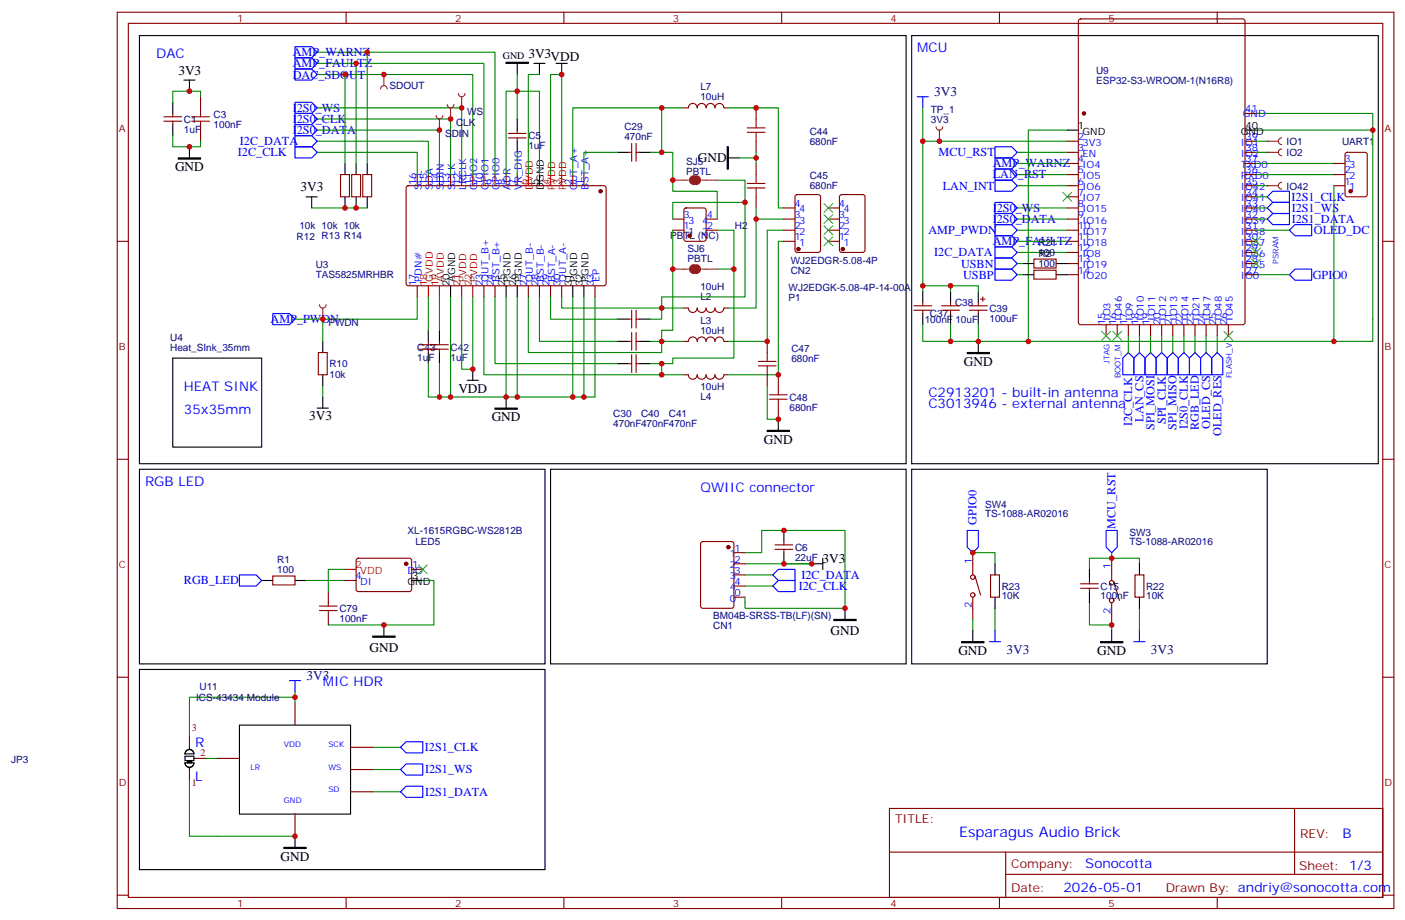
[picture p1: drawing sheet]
<svg xmlns="http://www.w3.org/2000/svg" width="446mm" height="292mm" viewBox="0 0 446 292" stroke-linecap="round" stroke-linejoin="round" font-family="sans-serif">
<g fill="none" stroke="#870000" stroke-width=".35">
<path d="M37.2 3.9h405.4v284.3h-405.4zM40.7 7.4h398.3v277.3h-398.3zM109.9 3.9v3.5M179 3.9v3.5M248.2 3.9v3.5M317.3 3.9v3.5M386.5 3.9v3.5M52 38.5h5.7M52 37h5.7M54.9 36v1M54.9 38.5v1M63.7 30.7v3.5"/>
<path d="M217.1 34.2h1.4a1.41 1.41 0 0 1 1.5-1.4 1.41 1.41 0 0 1 1.4 1.4 1.41 1.41 0 0 1 1.4-1.4 1.41 1.41 0 0 1 1.4 1.4 1.41 1.41 0 0 1 1.4-1.4 1.41 1.41 0 0 1 1.4 1.4 1.41 1.41 0 0 1 1.4-1.4 1.41 1.41 0 0 1 1.4 1.4h1.4M240.1 34.2v3.5M63.7 41.3v3.5M108.1 55.4h2.8v7h-2.8zM111.7 55.4h2.8v7h-2.8zM115.2 55.4h2.8v7h-2.8zM129.2 59.1l.4-.2 62.4 .1 .4 .6v30.6l-.7 .5-62.3-.1-.5-.6v-30.4zM132.5 55.4v3.5M136 55.4v3.5M139.5 55.4v3.5M143.1 55.4v3.5M146.6 55.4v3.5"/>
<path d="M150.1 55.4v3.5M153.6 55.4v3.5M157.2 55.4v3.5M160.7 55.4v3.5M161.4 43.7h5.6M161.4 42.3h5.6M164.2 41.3v1M164.2 43.7v1.1M164.2 55.4v3.5M181.9 55.4v3.5M185.4 55.4v3.5M199.5 48.3h1.1"/>
<path d="M200.6 45.5v5.7M202 45.5v5.7M202 48.3h1M240.1 44.8v3.5M240.1 51.9v3.5M37.2 76.6h3.5M213.6 73h3.5M213.6 69.5h3.5M217.4 66.2l.4-.2h5.7l.6 .4 .1 9.4-.5 .7-5.9 .1-.6-.5-.1-9.4zM224.2 73h3.5M224.2 69.5h3.5M240.1 62.4v3.6"/>
<path d="M439 76.6h3.6M132.5 90.7v3.5M153.6 90.7v3.5M157.2 90.7v3.5M167.7 90.7v3.5M171.3 90.7v3.5M174.8 90.7v3.5M178.3 90.7v3.5M188.9 90.7v3.5M200.6 98.4v5.7M202 98.4v5.7M217.1 97.7h1.4a1.41 1.41 0 0 0 1.5 1.4 1.41 1.41 0 0 0 1.4-1.4 1.41 1.41 0 0 0 1.4 1.4 1.41 1.41 0 0 0 1.4-1.4 1.41 1.41 0 0 0 1.4 1.4 1.41 1.41 0 0 0 1.4-1.4 1.41 1.41 0 0 0 1.4 1.4 1.41 1.41 0 0 0 1.4-1.4h1.4"/>
<path d="M290.2 98.4h5.6M290.2 97h5.6M293 96v1M293 98.4v1.1M299 98.4h5.6M299 97h5.6M301.8 96v1M301.8 98.4v1.1M307.8 98.4h5.6M307.8 97h5.6M310.6 96v1M310.6 98.4v1.1"/>
<path d="M311.3 94.9h1.4M312 94.2v1.4M101.1 111.8h2.8v7.1h-2.8zM133.2 110.8h9.1M133.2 109.4h9.1M136 108.3v1.1M136 110.8v1M139.5 108.3v1.1M139.5 110.8v1M199.5 101.2h1.1M199.5 108.3h1.1M199.5 115.4h1.1"/>
<path d="M200.6 105.5v5.6M200.6 112.5v5.7M202 105.5v5.6M202 112.5v5.7M202 101.2h1M202 108.3h1M202 115.4h1M217.1 108.3h1.4a1.41 1.41 0 0 1 1.5-1.4 1.41 1.41 0 0 1 1.4 1.4M217.1 118.9h1.4a1.41 1.41 0 0 0 1.5 1.4 1.41 1.41 0 0 0 1.4-1.4 1.41 1.41 0 0 0 1.4 1.4 1.41 1.41 0 0 0 1.4-1.4 1.41 1.41 0 0 0 1.4 1.4 1.41 1.41 0 0 0 1.4-1.4 1.41 1.41 0 0 0 1.4 1.4 1.41 1.41 0 0 0 1.4-1.4h1.4M221.4 108.3a1.41 1.41 0 0 1 1.4-1.4 1.41 1.41 0 0 1 1.4 1.4M224.2 108.3a1.41 1.41 0 0 1 1.4-1.4 1.41 1.41 0 0 1 1.4 1.4M227 108.3a1.41 1.41 0 0 1 1.4-1.4 1.41 1.41 0 0 1 1.4 1.4"/>
<path d="M229.8 108.3h1.4M243.6 108.3v3.5M243.6 118.9v3.5M247.1 118.9v3.5M247.1 129.5v3.5M37.2 145.7h3.5M439 145.7h3.6M246.1 174.3h5.6M246.1 172.9h5.6M248.9 171.8v1.1M248.9 174.3v1M37.2 214.8h3.5"/>
<path d="M439 214.8h3.6M282.4 256.5h156.6v28.2h-156.6zM411 256.5v20.9M282.4 270.3h156.5M319.3 277.4h119.6M319.3 270.3v14.1M37.2 284h3.5M109.9 284.7v3.5M179 284.7v3.5M248.2 284.7v3.5M317.3 284.7v3.5M386.5 284.7v3.5"/>
<path d="M439 284h3.6"/>
</g>
<g fill="none" stroke="#000" stroke-width=".35">
<path d="M44.3 11.3h243.4v135.8h-243.4zM289.5 11.3h148.1v135.8h-148.1zM54.9 32.5v3.5M54.9 39.5v3.5M58.4 25.4h3.5M60.1 25.4v3.5M164.2 20.1v3.5M164.2 37.7v3.6M169.5 20.1h3.5M171.3 20.1v3.5M176.6 20.1h3.5M178.3 20.1v3.5"/>
<path d="M60.1 46.6v3.5M109.5 51.9v3.5M113.1 51.9v3.5M116.6 51.9v3.5M164.2 44.8v3.5M171.3 55.4v3.5M196 48.3h3.5M203 48.3h3.6M231.2 50.1h3.6M97.2 62.4h3.5M99 62.4v3.6M109.5 62.4v3.6"/>
<path d="M113.1 62.4v3.6M116.6 62.4v3.6M143.1 90.7v3.5M160.7 90.7v3.5M164.2 90.7v3.5M181.9 90.7v3.5M185.4 90.7v3.5M293 92.4v3.6M293 99.5v3.5M301.8 92.4v3.6M301.8 99.5v3.5M310.6 92.4v3.6"/>
<path d="M310.6 99.5v3.5M54.9 113.6h28.2v28.2h-28.2zM102.5 108.3v3.5M102.5 118.9v3.5M136 104.8v3.5M136 111.8v3.6M139.5 104.8v3.5M139.5 111.8v3.6M150.1 117.1v3.6M196 101.2h3.5M196 108.3h3.5M196 115.4h3.5"/>
<path d="M203 101.2h3.6M203 108.3h3.6M203 115.4h3.6M310.6 108.3v3.5M100.7 129.5h3.5M102.5 125.9v3.6M148.3 120.7h3.6M160.7 125.9v3.6M247.1 133v3.5M174.8 148.9h112.9v61.7h-112.9zM289.5 148.9h112.8v61.7h-112.8zM248.9 168.3v3.5"/>
<path d="M248.9 175.3v3.6M257.7 178.9h3.5M261.2 177.1v3.5M268.3 193v3.5"/>
</g>
<g fill="none" stroke="#00f" stroke-width=".35">
<path d="M93.7 14.8h5.3l1.7 1.8-1.7 1.7h-5.3zM93.7 18.3h5.3l1.7 1.8-1.7 1.8h-5.3zM93.7 32.5h5.3l1.7 1.7-1.7 1.8h-5.3zM93.7 36h5.3l1.7 1.7-1.7 1.8h-5.3zM93.7 39.5h5.3l1.7 1.8-1.7 1.7h-5.3zM93.7 21.9h5.3l1.7 1.7-1.7 1.8h-5.3zM291.2 30.7h3.5M293 30.7v3.5M93.7 43h5.3l1.7 1.8-1.7 1.8h-5.3zM93.7 46.6h5.3l1.7 1.7-1.7 1.8h-5.3zM86.6 99.5h5.3l1.8 1.7-1.8 1.8h-5.3zM245.4 182.4l1.7-1.8h5.3v3.6h-5.3z"/>
<path d="M245.4 185.9l1.7-1.7h5.3v3.5h-5.3z"/>
</g>
<g fill="none" stroke="#008700" stroke-width=".35">
<path d="M100.7 16.6h56.5v38.8M116.6 16.6v35.3M63.7 30.7v-1.8h-8.8v3.6M100.7 37.7h42.4v17.7M100.7 34.2h45.9v21.2M100.7 23.6h49.4v31.8M100.7 20.1h52.9v35.3M109.5 23.6v28.3M113.1 20.1v31.8M164.2 28.9h7.1v26.5M164.2 23.6v14.1M171.3 23.6h-3.6v31.8"/>
<path d="M210.1 34.2h7M231.2 34.2h15.9v31.8h1.8M293 34.2v58.2M54.9 43v3.6h8.8v-1.8M100.7 41.3h38.8v14.1M100.7 48.3h31.8v7.1M164.2 48.3v7.1M174.8 55.4v-31.8h3.5v31.8M196 48.3h-10.6v7.1M206.6 48.3h3.5v-14.1h-28.2v21.2M210.1 48.3h3.5v12.4h14.1v8.8M227.7 57.2h8.8v37h-26.4v3.5h7"/>
<path d="M234.8 50.1h5.3v1.8M240.1 48.3v1.8M99 66h17.6M213.6 73v31.8h-3.5v3.5h7M227.7 73h5.3v40.6h-19.4v1.8h-3.5M240.1 66v3.5M248.9 76.6h-1.8v42.3h-15.9M248.9 73h-5.3v35.3h-12.4M248.9 69.5h-8.8v28.2h-8.9M132.5 94.2v7h-38.8M136 94.2v10.6M139.5 94.2v10.6"/>
<path d="M143.1 94.2v31.7h17.6M146.6 94.2v22.9h3.5v-22.9M153.6 94.2v24.7h56.5v-3.5h-3.5M157.2 94.2v21.2h38.8M160.7 94.2v31.7h28.2v-31.7M164.2 94.2v31.7M167.7 94.2v17.6h42.4v-3.5h-3.5M171.3 94.2v14.1h24.7M174.8 94.2v7h21.2M178.3 94.2v3.5h31.8v3.5h-3.5M181.9 94.2v31.7M185.4 94.2v31.7"/>
<path d="M227.7 85.4h5.3M293 90.7h8.8v1.7M301.8 90.7h8.8v1.7M102.5 101.2v7.1M136 115.4v10.5h3.5M139.5 115.4v10.5h3.6M210.1 118.9h7M293 103v5.3h8.8M301.8 103v5.3h8.8v-5.3M102.5 122.4v3.5M243.6 122.4v10.6h3.5M236.5 175.3h5.3v-7h26.5v24.7h-31.8v-1.8"/>
<path d="M236.5 178.9h21.2M236.5 185.9h8.9M236.5 182.4h8.9"/>
</g>
<path d="M160.7 19.8h7v.3h-7zM56.6 50.1h7.1v.3h-7.1zM230.9 46.6h.3v7h-.3zM307.1 111.8h7v.4h-7zM157.2 129.5h7v.3h-7zM243.6 136.5h7v.4h-7zM264.8 196.5h7v.4h-7z" fill="#000" stroke="#000" stroke-width=".35"/>
<g fill="#870000" stroke="#870000" stroke-width=".35">
<circle cx="190.7" cy="60.7" r=".53"/>
<circle cx="218.9" cy="74.8" r=".53"/>
</g>
<path d="M167.7 55.4v3.5M174.8 55.4v3.5M178.3 55.4v3.5M136 90.7v3.5M139.5 90.7v3.5M146.6 90.7v3.5M150.1 90.7v3.5" fill="none" stroke="#f00" stroke-width=".35"/>
<g fill="none" stroke="#a10000" stroke-width=".35">
<path d="M60.9 38.5h5.6M60.9 37h5.6M63.7 34.2v2.8M63.7 38.5v2.8M240.1 37.7v2.9M237.2 42h5.7M237.2 40.6h5.7M237.2 59.6h5.7M237.2 58.2h5.7M240.1 42v2.8M240.1 55.4v2.8M240.1 59.6v2.8"/>
<path d="M240.8 116.1h5.6M240.8 114.7h5.6M243.6 111.8v2.9M243.6 116.1v2.8M244.3 126.6h5.6M244.3 125.2h5.6M247.1 122.4v2.8M247.1 126.6v2.9"/>
</g>
<path d="M220.3 56.4a.71 .71 0 0 0-.7 .8 .71 .71 0 0 0 .7 .7M221 56.4a.71 .71 0 0 1 .7 .8 .71 .71 0 0 1-.7 .7M220.3 84.7a.71 .71 0 0 0-.7 .7 .71 .71 0 0 0 .7 .7M221 84.7a.71 .71 0 0 1 .7 .7 .71 .71 0 0 1-.7 .7" fill="none" stroke="#8c2424" stroke-width="1.8"/>
<path d="M120.8 28.2a1.06 1.06 0 0 1 1.1-1 1.06 1.06 0 0 1 1 1M121.9 23.6v3.6M213.6 57.2h4.9M222.8 57.2h4.9M213.6 85.4h4.9M222.8 85.4h4.9" fill="none" stroke="#8c2424" stroke-width=".35"/>
<circle cx="121.9" cy="23.6" r=".18" fill="#8c2424"/>
<path d="M100.7 44.8h35.3v10.6" fill="none" stroke="#008700" stroke-width=".35"/>
<path d="M138.5 36.7a1.06 1.06 0 0 0 1 1 1.06 1.06 0 0 0 1.1-1M139.5 37.7v3.6" fill="none" stroke="#8c2424" stroke-width=".35"/>
<circle cx="139.5" cy="41.3" r=".18" fill="#8c2424"/>
<path d="M142 33.2a1.06 1.06 0 0 0 1.1 1 1.06 1.06 0 0 0 1-1M143.1 34.2v3.5" fill="none" stroke="#8c2424" stroke-width=".35"/>
<circle cx="143.1" cy="37.7" r=".18" fill="#8c2424"/>
<path d="M145.5 29.6a1.06 1.06 0 0 0 1.1 1.1 1.06 1.06 0 0 0 1-1.1M146.6 30.7v3.5" fill="none" stroke="#8c2424" stroke-width=".35"/>
<circle cx="146.6" cy="34.2" r=".18" fill="#8c2424"/>
<path d="M101.4 96.7a1.06 1.06 0 0 0 1.1 1 1.06 1.06 0 0 0 1-1M102.5 97.7v3.5" fill="none" stroke="#8c2424" stroke-width=".35"/>
<circle cx="102.5" cy="101.2" r=".18" fill="#8c2424"/>
<path d="M423.5 58.9h3.5M423.5 55.4h3.5M423.5 51.9h3.5M427.3 48.5l.4-.2h5.7l.6 .5 .1 12.9-.5 .7h-5.9l-.6-.4-.1-13zM222.7 172l.4-.2h9.2l.7 .4v20.1l-.5 .6-9.4 .1-.6-.5-.1-20zM233 175.3h3.5M233 178.9h3.5M233 182.4h3.5M233 185.9h3.5M233 189.4h3.5" fill="none" stroke="#870000" stroke-width=".35"/>
<g fill="#870000" stroke="#870000" stroke-width=".35">
<circle cx="231.2" cy="173.6" r=".53"/>
<circle cx="428.8" cy="60.7" r=".53"/>
</g>
<g fill="none" stroke="#008700" stroke-width=".35">
<path d="M398.8 36h37.1v72.3h-109.4M323 55.4h15.8M323 48.3h15.8M323 58.9h15.8M338.8 41.3h-12.3v67h-15.9M398.8 41.3h37.1M402.3 51.9h21.2M402.3 55.4h21.2M423.5 58.9v49.4M323 76.6h15.8M323 73h15.8M323 66h15.8"/>
<path d="M323 69.5h15.8M323 80.1h15.8M398.8 87.1h10.6M358.2 106.5v5.3M361.8 106.5v5.3M365.3 106.5v5.3M368.8 106.5v5.3M372.4 106.5v5.3M375.9 106.5v5.3M236.5 189.4v1.8"/>
</g>
<g fill="none" stroke="#00f" stroke-width=".35">
<path d="M315.9 50.1h5.3l1.8 1.8-1.8 1.7h-5.3zM315.9 46.6h5.3l1.8 1.7-1.8 1.8h-5.3zM315.9 57.2h5.3l1.8 1.7-1.8 1.8h-5.3zM315.9 53.6h5.3l1.8 1.8-1.8 1.8h-5.3zM315.9 74.8h5.3l1.8 1.8-1.8 1.7h-5.3zM315.9 71.3h5.3l1.8 1.7-1.8 1.8h-5.3zM315.9 64.2h5.3l1.8 1.8-1.8 1.7h-5.3zM315.9 78.3h5.3l1.8 1.8-1.8 1.7h-5.3zM315.9 67.7h5.3l1.8 1.8-1.8 1.8h-5.3zM402.3 69.5l1.8-1.8h5.3v3.6h-5.3zM402.3 66l1.8-1.8h5.3v3.5h-5.3zM402.3 62.4l1.8-1.7h5.3v3.5h-5.3z"/>
<path d="M315.9 85.4h5.3l1.8 1.7-1.8 1.8h-5.3zM315.9 81.8h5.3l1.8 1.8-1.8 1.8h-5.3zM409.4 87.1l1.8-1.7h5.3v3.5h-5.3zM358.2 111.8l1.8 1.8v5.3h-3.5v-5.3zM361.8 111.8l1.7 1.8v5.3h-3.5v-5.3zM365.3 111.8l1.8 1.8v5.3h-3.6v-5.3zM367.1 113.6l1.7-1.8 1.8 1.8v5.3h-3.5zM372.4 111.8l1.7 1.8v5.3h-3.5v-5.3zM374.1 113.6l1.8-1.8 1.7 1.8v5.3h-3.5zM379.4 111.8l1.8 1.8v5.3h-3.6v-5.3z"/>
</g>
<path d="M402.3 44.8h3.6M406.9 43.7a1.06 1.06 0 0 0-1 1.1 1.06 1.06 0 0 0 1 1.1" fill="none" stroke="#8c2424" stroke-width=".35"/>
<circle cx="402.3" cy="44.8" r=".18" fill="#8c2424"/>
<path d="M402.3 48.3h3.6M406.9 47.3a1.06 1.06 0 0 0-1 1 1.06 1.06 0 0 0 1 1.1" fill="none" stroke="#8c2424" stroke-width=".35"/>
<circle cx="402.3" cy="48.3" r=".18" fill="#8c2424"/>
<path d="M402.3 58.9h3.6M406.9 57.9a1.06 1.06 0 0 0-1 1 1.06 1.06 0 0 0 1 1.1" fill="none" stroke="#8c2424" stroke-width=".35"/>
<circle cx="402.3" cy="58.9" r=".18" fill="#8c2424"/>
<g fill="none" stroke="#870000" stroke-width=".35">
<path d="M342.6 6.2l.5-.2h51.5l.6 .4 .1 95.9-.5 .7h-51.7l-.7-.5v-95.8zM395.3 36h3.5M338.8 44.8h3.6M338.8 48.3h3.6M338.8 51.9h3.6M338.8 55.4h3.6M338.8 58.9h3.6M395.3 44.8h3.5M395.3 48.3h3.5M395.3 51.9h3.5M395.3 55.4h3.5M395.3 58.9h3.5"/>
<path d="M248.9 66h3.5M248.9 69.5h3.5M248.9 73h3.5M248.9 76.6h3.5M252.6 61.9l.5-.2h6.7l.7 .5v17.2l-.4 .6-7 .1-.6-.5-.1-17.2zM263 66h3.5M263 69.5h3.5M263 73h3.5M263 76.6h3.5M266.8 61.9l.4-.2h6.7l.7 .5v17.2l-.4 .6-7 .1-.6-.5-.1-17.2zM338.8 62.4h3.6M338.8 66h3.6"/>
<path d="M338.8 69.5h3.6M338.8 73h3.6M338.8 76.6h3.6M395.3 62.4h3.5M395.3 66h3.5M395.3 69.5h3.5M395.3 73h3.5M395.3 76.6h3.5M328.3 82.2h7v2.8h-7zM328.3 85.7h7v2.8h-7zM338.8 80.1h3.6M338.8 83.6h3.6"/>
<path d="M338.8 87.1h3.6M395.3 80.1h3.5M395.3 83.6h3.5M395.3 87.1h3.5M351.2 103v3.5M354.7 103v3.5M358.2 103v3.5M361.8 103v3.5M365.3 103v3.5M368.8 103v3.5M372.4 103v3.5M375.9 103v3.5"/>
<path d="M379.4 103v3.5M382.9 103v3.5M386.5 103v3.5M390 103v3.5M113.3 177.3l.5-.2h16.5l.4 .7-.1 9.4-.6 .5-16.5-.1-.4-.6v-9.2zM308.9 175.3v7.1M353 177.1v7.1M86.6 182.7h7.1v2.9h-7.1zM104.2 187.7v3.5M104.2 194.7v3.6M109.5 184.2h3.6M130.7 180.6h3.5"/>
<path d="M308.9 189.4v7.1M309.6 182.7l1.7 6M314.5 182.4h2.8v7h-2.8zM343.1 185.2h5.6M343.1 186.6h5.6M345.9 184.2v1M345.9 186.6v1.1M353 191.2v7.1M353.7 184.5l1.7 6M360.4 182.4h2.8v7h-2.8zM93.7 223v7M111.3 237.1h7.1"/>
<path d="M69 240.6h7M93.7 258.2v7.1M111.3 244.1h7.1M111.3 251.2h7.1"/>
<circle cx="308.9" cy="188.7" r=".71"/>
<circle cx="308.9" cy="183.1" r=".71"/>
<circle cx="353" cy="190.5" r=".71"/>
<circle cx="353" cy="184.9" r=".71"/>
</g>
<g fill="#870000" stroke="#870000" stroke-width=".35">
<circle cx="344.1" cy="36" r=".53"/>
<circle cx="128.9" cy="178.9" r=".53"/>
<circle cx="253.5" cy="79" r=".53"/>
<circle cx="267.6" cy="79" r=".53"/>
</g>
<g fill="none" stroke="#000" stroke-width=".35">
<path d="M338.8 41.3h3.6M395.3 41.3h3.5M324.7 83.6h3.6M324.7 87.1h3.6M335.3 83.6h3.5M335.3 87.1h3.5M44.3 148.9h128.7v61.7h-128.7zM315.9 178.9v3.5M361.8 178.9v3.5M83.1 184.2h3.5M93.7 184.2h3.5M121.9 198.3v3.5"/>
<path d="M130.7 184.2h3.5M315.9 189.4v3.6M345.9 180.6v3.6M345.9 187.7v3.5M361.8 189.4v3.6M44.3 212.4h128.7v63.5h-128.7zM308.9 200v3.6M353 200v3.6M58.7 239.9h2.9v1.4h-2.9zM59 238.3a1.41 1.41 0 0 1 1.6-.5 1.41 1.41 0 0 1 1 1.4h-2.9zM60.1 237.1v.7M76 230h35.3v28.2h-35.3z"/>
<path d="M58.7 242h2.9a1.41 1.41 0 0 1-1.5 1.4 1.41 1.41 0 0 1-1.4-1.4zM60.1 243.4v.7M61.6 240.6h.3M93.7 265.3v3.5"/>
</g>
<g fill="none" stroke="#008700" stroke-width=".35">
<path d="M164.2 28.9h-3.5v26.5M293 44.8h45.8M323 51.9h15.8M398.8 58.9h3.5M398.8 55.4h3.5M398.8 51.9h3.5M398.8 48.3h3.5M398.8 44.8h3.5M398.8 73h10.6M398.8 69.5h3.5M398.8 66h3.5M398.8 62.4h3.5"/>
<path d="M323 83.6h1.7M323 87.1h1.7M379.4 106.5v5.3M382.9 106.5v5.3M386.5 106.5v5.3M308.9 175.3h7v3.6M353 177.1h-7.1v3.5M353 177.1h8.8v1.8M353 175.3v1.8M97.2 184.2h12.3M109.5 180.6h-5.3v7.1M134.2 184.2h3.6v14.1h-33.6"/>
<path d="M308.9 196.5v3.5M315.9 193v7M345.9 191.2v7.1h7.1v1.7M361.8 193v7M93.7 219.4v3.6M93.7 221.2h-33.6v12.3M118.4 237.1h8.8M60.1 247.6v17.7h33.6M65.4 240.6h3.6M118.4 251.2h8.8M118.4 244.1h8.8"/>
</g>
<g fill="none" stroke="#3c3" stroke-width=".35">
<path d="M261.6 64.6l2.8 2.8M261.6 68.1l2.8 2.8M261.6 71.6l2.8 2.8M261.6 75.1l2.8 2.9M264.4 64.6l-2.8 2.8M264.4 68.1l-2.8 2.8M264.4 71.6l-2.8 2.8M264.4 75.1l-2.8 2.9M337.4 61l2.9 2.9M340.3 61l-2.9 2.9M397.4 78.7l2.8 2.8M397.4 75.1l2.8 2.9"/>
<path d="M400.2 78.7l-2.8 2.8M400.2 75.1l-2.8 2.9M397.4 82.2l2.8 2.8M400.2 82.2l-2.8 2.8M349.8 105.1l2.8 2.9M352.6 105.1l-2.8 2.9M353.3 105.1l2.8 2.9M356.1 105.1l-2.8 2.9M388.6 105.1l2.8 2.9M391.4 105.1l-2.8 2.9M132.8 179.2l2.8 2.8M135.6 179.2l-2.8 2.8"/>
</g>
<g fill="none" stroke="#00f" stroke-width=".35">
<path d="M409.4 73l1.8-1.7h5.3v3.5h-5.3zM382.9 111.8l1.8 1.8v5.3h-3.5v-5.3zM386.5 111.8l1.7 1.8v5.3h-3.5v-5.3zM307.1 168.3h3.5v5.3l-1.7 1.7-1.8-1.7zM351.2 168.3h3.5v5.3l-1.7 1.7-1.8-1.7zM76 182.4h5.3l1.8 1.8-1.8 1.7h-5.3zM91.9 215.9h3.5M93.7 215.9v3.5M314.1 203.6h3.6M315.9 200v3.6M360 203.6h3.5M361.8 200v3.6"/>
<path d="M127.2 237.1l1.7-1.8h5.3v3.5h-5.3zM127.2 244.1l1.7-1.7h5.3v3.5h-5.3zM128.9 249.4h5.3v3.5h-5.3l-1.7-1.7z"/>
</g>
<path d="M118.4 201.8h7v.3h-7zM305.3 203.6h7.1v.3h-7.1zM349.4 203.6h7.1v.3h-7.1zM59.4 241.3h1.5v.7h-1.5zM90.1 268.8h7.1v.4h-7.1z" fill="#000" stroke="#000" stroke-width=".35"/>
<path d="M109.5 180.6h3.6" fill="none" stroke="#f00" stroke-width=".35"/>
<path d="M101.4 193.7h5.7M101.4 192.3h5.7M104.2 191.2v1.1M104.2 193.7v1" fill="none" stroke="#a10000" stroke-width=".35"/>
<path d="M60.1 233.5v3.6M60.1 244.1v3.5M61.9 240.6h3.5" fill="none" stroke="#850000" stroke-width=".35"/>
<path d="M297.2 40.2a1.06 1.06 0 0 0 1.1 1.1 1.06 1.06 0 0 0 1-1.1M298.3 41.3v3.5" fill="none" stroke="#8c2424" stroke-width=".35"/>
<circle cx="298.3" cy="44.8" r=".18" fill="#8c2424"/>
<path d="M236.5 64.2h-22.9v5.3" fill="none" stroke="#008700" stroke-width=".35"/>
<g fill="#c00">
<circle cx="301.8" cy="90.7" r=".88"/>
<circle cx="301.8" cy="108.3" r=".88"/>
<circle cx="293" cy="90.7" r=".88"/>
<circle cx="181.9" cy="125.9" r=".88"/>
<circle cx="185.4" cy="125.9" r=".88"/>
<circle cx="160.7" cy="125.9" r=".88"/>
<circle cx="164.2" cy="125.9" r=".88"/>
<circle cx="210.1" cy="34.2" r=".88"/>
<circle cx="210.1" cy="97.7" r=".88"/>
<circle cx="210.1" cy="108.3" r=".88"/>
<circle cx="210.1" cy="118.9" r=".88"/>
<circle cx="143.1" cy="125.9" r=".88"/>
<circle cx="139.5" cy="125.9" r=".88"/>
<circle cx="102.5" cy="101.2" r=".88"/>
<circle cx="178.3" cy="23.6" r=".88"/>
<circle cx="150.1" cy="117.1" r=".88"/>
<circle cx="164.2" cy="28.9" r=".88"/>
<circle cx="60.1" cy="28.9" r=".88"/>
<circle cx="60.1" cy="46.6" r=".88"/>
<circle cx="240.1" cy="69.5" r=".88"/>
<circle cx="247.1" cy="118.9" r=".88"/>
<circle cx="243.6" cy="108.3" r=".88"/>
<circle cx="247.1" cy="133" r=".88"/>
<circle cx="240.1" cy="34.2" r=".88"/>
<circle cx="240.1" cy="50.1" r=".88"/>
<circle cx="109.5" cy="66" r=".88"/>
<circle cx="113.1" cy="66" r=".88"/>
<circle cx="109.5" cy="23.6" r=".88"/>
<circle cx="113.1" cy="20.1" r=".88"/>
<circle cx="116.6" cy="16.6" r=".88"/>
<circle cx="210.1" cy="48.3" r=".88"/>
<circle cx="210.1" cy="115.4" r=".88"/>
<circle cx="213.6" cy="85.4" r=".88"/>
<circle cx="233" cy="85.4" r=".88"/>
<circle cx="268.3" cy="193" r=".88"/>
<circle cx="248.9" cy="178.9" r=".88"/>
<circle cx="248.9" cy="168.3" r=".88"/>
<circle cx="257.7" cy="178.9" r=".88"/>
<circle cx="121.9" cy="23.6" r=".88"/>
<circle cx="139.5" cy="41.3" r=".88"/>
<circle cx="143.1" cy="37.7" r=".88"/>
<circle cx="146.6" cy="34.2" r=".88"/>
<circle cx="423.5" cy="108.3" r=".88"/>
<circle cx="435.9" cy="41.3" r=".88"/>
<circle cx="353" cy="198.3" r=".88"/>
<circle cx="353" cy="177.1" r=".88"/>
<circle cx="308.9" cy="175.3" r=".88"/>
<circle cx="310.6" cy="108.3" r=".88"/>
<circle cx="326.5" cy="108.3" r=".88"/>
<circle cx="293" cy="44.8" r=".88"/>
<circle cx="121.9" cy="198.3" r=".88"/>
<circle cx="93.7" cy="221.2" r=".88"/>
<circle cx="93.7" cy="265.3" r=".88"/>
<circle cx="298.3" cy="44.8" r=".88"/>
<circle cx="213.6" cy="57.1" r=".88"/>
<circle cx="236.5" cy="64.2" r=".88"/>
</g>
<text font-size="4.6" fill="#00f" x="304.5" y="265.5">Esparagus Audio Brick</text>
<g font-size="4.2" fill="#00f">
<text x="291.2" y="16.6">MCU</text>
<text x="49.6" y="18.3">DAC</text>
<text x="58.4" y="124.2">HEAT SINK</text>
<text x="294.7" y="125.9">C2913201 - built-in antenna</text>
<text x="58.4" y="131.2">35x35mm</text>
<text x="294.7" y="129.5">C3013946 - external antenna</text>
<text x="46" y="154.2">RGB LED</text>
<text x="222.4" y="155.9">QWIIC connector</text>
<text x="102.5" y="217.7">MIC HDR</text>
<text x="61.9" y="237.1">R</text>
<text x="61.9" y="247.6">L</text>
<text x="426.2" y="265.7">B</text>
<text x="344.6" y="275.3">Sonocotta</text>
<text x="337.7" y="283.1">2026-05-01</text>
</g>
<g font-size="4.2">
<text x="56.6" y="23.6">3V3</text>
<text x="167.7" y="18.3">3V3VDD</text>
<text x="221.5" y="51.5">GND</text>
<text x="55.6" y="54.3">GND</text>
<text x="95.4" y="60.7">3V3</text>
<text x="306" y="116.2">GND</text>
<text x="145.5" y="124.6">VDD</text>
<text x="98.2" y="133.4">3V3</text>
<text x="156.1" y="133.7">GND</text>
<text x="242.5" y="140.8">GND</text>
<text x="261.1" y="178.5">3V3</text>
<text x="263.7" y="201.5">GND</text>
<text x="117.3" y="206.7">GND</text>
<text x="304.3" y="207.8">GND</text>
<text x="348.4" y="207.8">GND</text>
<text x="89.1" y="273.1">GND</text>
</g>
<g font-size="4.2" fill="#000080">
<text x="296.6" y="30.4">3V3</text>
<text x="319.6" y="207.5">3V3</text>
<text x="365.4" y="207.5">3V3</text>
<text x="97.3" y="215.6">3V3</text>
</g>
<g font-size="3.9" fill="#00f">
<text x="93" y="17.8">AMP_WARNZ</text>
<text x="93" y="21.4">AMP_FAULTZ</text>
<text x="93" y="24.9">DAC_SDOUT</text>
<text x="93" y="35.5">I2S0_WS</text>
<text x="93" y="39">I2S0_CLK</text>
<text x="76.1" y="46">I2C_DATA</text>
<text x="93" y="42.5">I2S0_DATA</text>
<text x="75.5" y="49.6">I2C_CLK</text>
<text x="298" y="49.6">MCU_RST</text>
<text x="315.2" y="53.1">AMP_WARNZ</text>
<text x="315.2" y="56.6">LAN_RST</text>
<text x="299.3" y="60.2">LAN_INT</text>
<text x="410.1" y="63.7">I2S1_CLK</text>
<text x="315.2" y="67.2">I2S0_WS</text>
<text x="315.2" y="70.7">I2S0_DATA</text>
<text x="410.1" y="70.7">I2S1_DATA</text>
<text x="410.1" y="67.2">I2S1_WS</text>
<text x="294.8" y="74.1">AMP_PWDN</text>
<text x="315.2" y="77.8">AMP_FAULTZ</text>
<text x="417.2" y="74.2">OLED_DC</text>
<text x="296.6" y="81.3">I2C_DATA</text>
<text x="305.1" y="85">USBN</text>
<text x="305.8" y="88.5">USBP</text>
<text x="416.8" y="88.4">GPIO0</text>
<text x="85.9" y="102.5">AMP_PWDN</text>
<text x="359.5" y="135.2" transform="rotate(-90 359.5 135.2)">I2C_CLK</text>
<text x="363" y="133.8" transform="rotate(-90 363 133.8)">LAN_CS</text>
<text x="366.6" y="136.3" transform="rotate(-90 366.6 136.3)">SPI_MOSI</text>
<text x="370.1" y="134.5" transform="rotate(-90 370.1 134.5)">SPI_CLK</text>
<text x="373.6" y="136.3" transform="rotate(-90 373.6 136.3)">SPI_MISO</text>
<text x="377.2" y="136.1" transform="rotate(-90 377.2 136.1)">I2S0_CLK</text>
<text x="380.6" y="136.5" transform="rotate(-90 380.6 136.5)">RGB_LED</text>
<text x="384.2" y="136.1" transform="rotate(-90 384.2 136.1)">OLED_CS</text>
<text x="387.8" y="138.4" transform="rotate(-90 387.8 138.4)">OLED_RES</text>
<text x="310" y="166.5" transform="rotate(-90 310 166.5)">GPIO0</text>
<text x="354.2" y="167.7" transform="rotate(-90 354.2 167.7)">MCU_RST</text>
<text x="58.4" y="185.4">RGB_LED</text>
<text x="254.5" y="183.5">I2C_DATA</text>
<text x="253.6" y="187">I2C_CLK</text>
<text x="134.9" y="238.3">I2S1_CLK</text>
<text x="134.9" y="245.3">I2S1_WS</text>
<text x="134.9" y="252.4">I2S1_DATA</text>
</g>
<g font-size="3.9" fill="#800">
<text x="284.2" y="261.1">TITLE:</text>
<text x="412.8" y="265.7">REV:</text>
<text x="321.1" y="275.3">Company:</text>
<text x="412.4" y="275.9">Sheet: 1/3</text>
<text x="321.1" y="282.9">Date:</text>
<text x="370.1" y="283">Drawn By: andriy@sonocotta.com</text>
</g>
<g font-size="3.2" fill="#800">
<text x="75.3" y="6.9">1</text>
<text x="144.5" y="6.9">2</text>
<text x="213.6" y="6.9">3</text>
<text x="282.8" y="6.9">4</text>
<text x="351.9" y="6.9">5</text>
<text x="37.7" y="42">A</text>
<text x="439.6" y="42">A</text>
<text x="37.7" y="111.1">B</text>
<text x="439.6" y="111.1">B</text>
<text x="37.7" y="180.3">C</text>
<text x="439.6" y="180.3">C</text>
<text x="37.7" y="249.4">D</text>
<text x="439.6" y="249.4">D</text>
<text x="75.3" y="287.7">1</text>
<text x="144.5" y="287.7">2</text>
<text x="213.6" y="287.7">3</text>
<text x="282.8" y="287.7">4</text>
<text x="351.9" y="287.7">5</text>
</g>
<g font-size="3.2">
<text x="159.6" y="18.6">GND</text>
<text x="342.2" y="40.9">1</text>
<text x="395.5" y="40.9">40</text>
<text x="343.7" y="42.7">GND</text>
<text x="394" y="42.7">GND</text>
<text x="170.9" y="58.7" transform="rotate(-90 170.9 58.7)">5</text>
<text x="172.7" y="60.2" transform="rotate(-90 172.7 60.2)">DGND</text>
<text x="144.5" y="89.4" transform="rotate(-90 144.5 89.4)">AGND</text>
<text x="162.1" y="89.4" transform="rotate(-90 162.1 89.4)">PGND</text>
<text x="165.6" y="89.4" transform="rotate(-90 165.6 89.4)">PGND</text>
<text x="183.3" y="89.4" transform="rotate(-90 183.3 89.4)">PGND</text>
<text x="186.8" y="89.4" transform="rotate(-90 186.8 89.4)">PGND</text>
<text x="142.7" y="90.8" transform="rotate(-90 142.7 90.8)">20</text>
<text x="160.3" y="90.8" transform="rotate(-90 160.3 90.8)">25</text>
<text x="163.9" y="90.8" transform="rotate(-90 163.9 90.8)">26</text>
<text x="181.5" y="90.8" transform="rotate(-90 181.5 90.8)">31</text>
<text x="185" y="90.8" transform="rotate(-90 185 90.8)">32</text>
<text x="129.4" y="185.6">GND</text>
<text x="130.9" y="183.8">3</text>
</g>
<g font-size="3.2" fill="#000080">
<text x="348" y="23.3">U9</text>
<text x="123.7" y="28.3">SDOUT</text>
<text x="222.4" y="28.6">L7</text>
<text x="348" y="26.6">ESP32-S3-WROOM-1(N16R8)</text>
<text x="222.4" y="31.7">10uH</text>
<text x="295.6" y="35.7">TP_1</text>
<text x="58.4" y="38.9">C1</text>
<text x="67.8" y="40.7">100nF</text>
<text x="67.8" y="37.5">C3</text>
<text x="144.8" y="40">CLK</text>
<text x="148.3" y="36.4">WS</text>
<text x="198.2" y="41.3">C29</text>
<text x="295.6" y="38.9">3V3</text>
<text x="58.4" y="42.1">1uF</text>
<text x="141.3" y="43.5">SDIN</text>
<text x="167.7" y="47.4">1uF</text>
<text x="167.7" y="44.2">C5</text>
<text x="198.2" y="44.5">470nF</text>
<text x="257.1" y="45.9">680nF</text>
<text x="257.1" y="42.7">C44</text>
<text x="408.5" y="46">IO1</text>
<text x="426.1" y="45.9">UART1</text>
<text x="217.8" y="52.3">SJ5</text>
<text x="408.5" y="49.5">IO2</text>
<text x="217.8" y="55.4">PBTL</text>
<text x="257.1" y="56.9">C45</text>
<text x="257.1" y="60">680nF</text>
<text x="408.5" y="60.1">IO42</text>
<text x="94.2" y="76.1">R12 R13 R14</text>
<text x="95.1" y="72.6">10k 10k 10k</text>
<text x="212.8" y="75.9">PBTL (NC)</text>
<text x="233.4" y="72.6">H2</text>
<text x="329.7" y="77.9">R21</text>
<text x="218.3" y="83">PBTL</text>
<text x="218.3" y="79.9">SJ6</text>
<text x="251.1" y="83.7">WJ2EDGR-5.08-4P</text>
<text x="329.7" y="81.1">100</text>
<text x="329.7" y="81.4">R2</text>
<text x="100.2" y="88.2">TAS5825MRHBR</text>
<text x="100.2" y="85">U3</text>
<text x="251.1" y="86.9">CN2</text>
<text x="329.7" y="84.7">100</text>
<text x="222.4" y="92.1">10uH</text>
<text x="222.4" y="95.3">L2</text>
<text x="250.4" y="92.2">WJ2EDGK-5.08-4P-14-00A</text>
<text x="250.4" y="95.4">P1</text>
<text x="295.3" y="100.6">C37</text>
<text x="303.2" y="97.1">C38</text>
<text x="314.1" y="98.8">C39</text>
<text x="104.2" y="103.5">PWDN</text>
<text x="222.4" y="105.8">10uH</text>
<text x="222.4" y="102.6">L3</text>
<text x="293.6" y="102.4">100nF</text>
<text x="303.3" y="102.4">10uF</text>
<text x="314.1" y="102">100uF</text>
<text x="54" y="111.2">Heat_SInk_35mm</text>
<text x="54" y="108.3">U4</text>
<text x="132.5" y="111.2">C43</text>
<text x="143.1" y="111.2">C42</text>
<text x="251.3" y="111.5">C47</text>
<text x="104.6" y="119.8">10k</text>
<text x="104.6" y="116.5">R10</text>
<text x="132.5" y="114.4">1uF</text>
<text x="143.1" y="114.4">1uF</text>
<text x="251.3" y="114.7">680nF</text>
<text x="222.4" y="123.8">10uH</text>
<text x="222.4" y="127">L4</text>
<text x="250.6" y="130.3">680nF</text>
<text x="250.6" y="127.1">C48</text>
<text x="194.7" y="135.6">470nF470nF470nF</text>
<text x="194.7" y="132.4">C30</text>
<text x="203.5" y="132.4">C40</text>
<text x="212.4" y="132.4">C41</text>
<text x="312.8" y="161.1">SW4</text>
<text x="312.8" y="164.2">TS-1088-AR02016</text>
<text x="129.4" y="169.4">XL-1615RGBC-WS2812B</text>
<text x="131.9" y="172.9">LED5</text>
<text x="358.6" y="173">TS-1088-AR02016</text>
<text x="358.6" y="169.9">SW3</text>
<text x="88" y="178.5">R1</text>
<text x="252.4" y="177.9">22uF</text>
<text x="252.4" y="174.7">C6</text>
<text x="88" y="181.7">100</text>
<text x="318" y="190.1">10K</text>
<text x="318" y="187.1">R23</text>
<text x="349.4" y="190.1">100nF</text>
<text x="349.4" y="187.1">C15</text>
<text x="363.9" y="190.1">10K</text>
<text x="363.9" y="187.1">R22</text>
<text x="107.8" y="197.3">100nF</text>
<text x="107.8" y="194.1">C79</text>
<text x="226.4" y="196.5">BM04B-SRSS-TB(LF)(SN)</text>
<text x="226.4" y="199.7">CN1</text>
<text x="63.3" y="218.8">U11</text>
<text x="62.3" y="222.3">ICS-43434 Module</text>
<text x="3.5" y="241.9">JP3</text>
</g>
<g font-size="3.2" fill="#00f">
<text x="395.3" y="35.6">41</text>
<text x="394.6" y="37">GND</text>
<text x="342.2" y="44.5">2</text>
<text x="342.2" y="48">3</text>
<text x="343.7" y="46.2">3V3</text>
<text x="394" y="46.2">IO1</text>
<text x="395.5" y="48">38</text>
<text x="395.5" y="44.5">39</text>
<text x="342.2" y="51.5">4</text>
<text x="343.7" y="49.7">EN</text>
<text x="343.7" y="53.3">IO4</text>
<text x="394" y="53.3">TXD0</text>
<text x="394" y="49.7">IO2</text>
<text x="395.5" y="51.5">37</text>
<text x="426.9" y="51.5">3</text>
<text x="428.3" y="53.3">3</text>
<text x="132.1" y="58.7" transform="rotate(-90 132.1 58.7)">16</text>
<text x="135.6" y="58.7" transform="rotate(-90 135.6 58.7)">15</text>
<text x="139.2" y="58.7" transform="rotate(-90 139.2 58.7)">14</text>
<text x="142.7" y="58.7" transform="rotate(-90 142.7 58.7)">13</text>
<text x="146.2" y="58.7" transform="rotate(-90 146.2 58.7)">12</text>
<text x="149.8" y="58.7" transform="rotate(-90 149.8 58.7)">11</text>
<text x="153.3" y="58.7" transform="rotate(-90 153.3 58.7)">10</text>
<text x="156.8" y="58.7" transform="rotate(-90 156.8 58.7)">9</text>
<text x="160.3" y="58.7" transform="rotate(-90 160.3 58.7)">8</text>
<text x="163.9" y="58.7" transform="rotate(-90 163.9 58.7)">7</text>
<text x="181.5" y="58.7" transform="rotate(-90 181.5 58.7)">2</text>
<text x="185" y="58.7" transform="rotate(-90 185 58.7)">1</text>
<text x="342.2" y="55">5</text>
<text x="342.2" y="58.6">6</text>
<text x="343.7" y="56.8">IO5</text>
<text x="394" y="56.8">RXD0</text>
<text x="395.5" y="58.6">35</text>
<text x="395.5" y="55">36</text>
<text x="426.9" y="58.6">1</text>
<text x="426.9" y="55">2</text>
<text x="428.3" y="56.8">2</text>
<text x="133.9" y="60.2" transform="rotate(-90 133.9 60.2)">SCL</text>
<text x="137.4" y="60.2" transform="rotate(-90 137.4 60.2)">SDA</text>
<text x="140.9" y="60.2" transform="rotate(-90 140.9 60.2)">SDIN</text>
<text x="144.5" y="60.2" transform="rotate(-90 144.5 60.2)">SCLK</text>
<text x="148" y="60.2" transform="rotate(-90 148 60.2)">LRCLK</text>
<text x="151.5" y="60.2" transform="rotate(-90 151.5 60.2)">GPIO2</text>
<text x="155" y="60.2" transform="rotate(-90 155 60.2)">GPIO1</text>
<text x="158.6" y="60.2" transform="rotate(-90 158.6 60.2)">GPIO0</text>
<text x="162.1" y="60.2" transform="rotate(-90 162.1 60.2)">ADR</text>
<text x="165.6" y="60.2" transform="rotate(-90 165.6 60.2)">VR_DIG</text>
<text x="183.3" y="60.2" transform="rotate(-90 183.3 60.2)">OUT_A+</text>
<text x="186.8" y="60.2" transform="rotate(-90 186.8 60.2)">BST_A+</text>
<text x="252.2" y="65.6">4</text>
<text x="266.3" y="65.6">4</text>
<text x="342.2" y="62.1">7</text>
<text x="342.2" y="65.6">8</text>
<text x="343.7" y="60.3">IO6</text>
<text x="343.7" y="63.9">IO7</text>
<text x="394" y="63.9">IO41</text>
<text x="394" y="60.3">IO42</text>
<text x="395.5" y="65.6">33</text>
<text x="395.5" y="62.1">34</text>
<text x="428.3" y="60.3">1</text>
<text x="217" y="69.1">3</text>
<text x="218.4" y="70.9">3</text>
<text x="222.9" y="70.9">4</text>
<text x="224.4" y="69.1">4</text>
<text x="252.2" y="69.1">3</text>
<text x="253.7" y="70.9">3</text>
<text x="253.7" y="67.4">4</text>
<text x="266.3" y="69.1">3</text>
<text x="267.8" y="70.9">3</text>
<text x="267.8" y="67.4">4</text>
<text x="342.2" y="69.1">9</text>
<text x="343.7" y="67.4">IO15</text>
<text x="343.7" y="70.9">IO16</text>
<text x="394" y="70.9">IO39</text>
<text x="394" y="67.4">IO40</text>
<text x="395.5" y="69.1">32</text>
<text x="217" y="72.7">1</text>
<text x="218.4" y="74.4">1</text>
<text x="222.9" y="74.4">2</text>
<text x="224.4" y="72.7">2</text>
<text x="252.2" y="76.2">1</text>
<text x="252.2" y="72.7">2</text>
<text x="253.7" y="78">1</text>
<text x="253.7" y="74.4">2</text>
<text x="266.3" y="76.2">1</text>
<text x="266.3" y="72.7">2</text>
<text x="267.8" y="78">1</text>
<text x="267.8" y="74.4">2</text>
<text x="342.2" y="72.7">10</text>
<text x="342.2" y="76.2">11</text>
<text x="343.7" y="74.4">IO17</text>
<text x="343.7" y="78">IO18</text>
<text x="394" y="78">IO37</text>
<text x="394" y="74.4">IO38</text>
<text x="395.5" y="76.2">30</text>
<text x="395.5" y="72.7">31</text>
<text x="342.2" y="79.7">12</text>
<text x="342.2" y="83.3">13</text>
<text x="343.7" y="81.5">IO8</text>
<text x="394" y="81.5">IO36</text>
<text x="395.5" y="83.3">28</text>
<text x="395.5" y="79.7">29</text>
<text x="133.9" y="89.4" transform="rotate(-90 133.9 89.4)">PDN#</text>
<text x="155" y="89.4" transform="rotate(-90 155 89.4)">OUT_B+</text>
<text x="158.6" y="89.4" transform="rotate(-90 158.6 89.4)">BST_B+</text>
<text x="169.2" y="89.4" transform="rotate(-90 169.2 89.4)">OUT_B-</text>
<text x="172.7" y="89.4" transform="rotate(-90 172.7 89.4)">BST_B-</text>
<text x="176.2" y="89.4" transform="rotate(-90 176.2 89.4)">BST_A-</text>
<text x="179.7" y="89.4" transform="rotate(-90 179.7 89.4)">OUT_A-</text>
<text x="190.3" y="89.4" transform="rotate(-90 190.3 89.4)">EP</text>
<text x="342.2" y="86.8">14</text>
<text x="343.7" y="85">IO19</text>
<text x="343.7" y="88.5">IO20</text>
<text x="394" y="88.5">IO0</text>
<text x="394" y="85">IO35</text>
<text x="395.5" y="86.8">27</text>
<text x="132.1" y="90.8" transform="rotate(-90 132.1 90.8)">17</text>
<text x="153.3" y="90.8" transform="rotate(-90 153.3 90.8)">23</text>
<text x="156.8" y="90.8" transform="rotate(-90 156.8 90.8)">24</text>
<text x="167.4" y="90.8" transform="rotate(-90 167.4 90.8)">27</text>
<text x="170.9" y="90.8" transform="rotate(-90 170.9 90.8)">28</text>
<text x="174.4" y="90.8" transform="rotate(-90 174.4 90.8)">29</text>
<text x="178" y="90.8" transform="rotate(-90 178 90.8)">30</text>
<text x="188.6" y="90.8" transform="rotate(-90 188.6 90.8)">33</text>
<text x="352.6" y="101.7" transform="rotate(-90 352.6 101.7)">IO3</text>
<text x="356.1" y="101.7" transform="rotate(-90 356.1 101.7)">IO46</text>
<text x="359.7" y="101.7" transform="rotate(-90 359.7 101.7)">IO9</text>
<text x="363.2" y="101.7" transform="rotate(-90 363.2 101.7)">IO10</text>
<text x="366.7" y="101.7" transform="rotate(-90 366.7 101.7)">IO11</text>
<text x="370.2" y="101.7" transform="rotate(-90 370.2 101.7)">IO12</text>
<text x="373.8" y="101.7" transform="rotate(-90 373.8 101.7)">IO13</text>
<text x="377.3" y="101.7" transform="rotate(-90 377.3 101.7)">IO14</text>
<text x="380.8" y="101.7" transform="rotate(-90 380.8 101.7)">IO21</text>
<text x="384.4" y="101.7" transform="rotate(-90 384.4 101.7)">IO47</text>
<text x="387.9" y="101.7" transform="rotate(-90 387.9 101.7)">IO48</text>
<text x="391.4" y="101.7" transform="rotate(-90 391.4 101.7)">IO45</text>
<text x="350.8" y="103.2" transform="rotate(-90 350.8 103.2)">15</text>
<text x="354.4" y="103.2" transform="rotate(-90 354.4 103.2)">16</text>
<text x="357.9" y="103.2" transform="rotate(-90 357.9 103.2)">17</text>
<text x="361.4" y="103.2" transform="rotate(-90 361.4 103.2)">18</text>
<text x="364.9" y="103.2" transform="rotate(-90 364.9 103.2)">19</text>
<text x="368.5" y="103.2" transform="rotate(-90 368.5 103.2)">20</text>
<text x="372" y="103.2" transform="rotate(-90 372 103.2)">21</text>
<text x="375.5" y="103.2" transform="rotate(-90 375.5 103.2)">22</text>
<text x="379.1" y="103.2" transform="rotate(-90 379.1 103.2)">23</text>
<text x="382.6" y="103.2" transform="rotate(-90 382.6 103.2)">24</text>
<text x="386.1" y="103.2" transform="rotate(-90 386.1 103.2)">25</text>
<text x="389.6" y="103.2" transform="rotate(-90 389.6 103.2)">26</text>
<text x="231.7" y="176.7">1</text>
<text x="233.2" y="175">1</text>
<text x="233.2" y="178.5">2</text>
<text x="308.5" y="178.9" transform="rotate(-90 308.5 178.9)">1</text>
<text x="112.9" y="183.8">4</text>
<text x="114.4" y="185.6">DI</text>
<text x="129.4" y="182">DO</text>
<text x="130.9" y="180.3">1</text>
<text x="231.7" y="180.3">2</text>
<text x="231.7" y="183.8">3</text>
<text x="233.2" y="182">3</text>
<text x="233.2" y="185.6">4</text>
<text x="352.6" y="180.6" transform="rotate(-90 352.6 180.6)">1</text>
<text x="231.7" y="187.3">4</text>
<text x="231.7" y="190.9">0</text>
<text x="233.2" y="189.1">0</text>
<text x="308.5" y="193" transform="rotate(-90 308.5 193)">2</text>
<text x="352.6" y="194.7" transform="rotate(-90 352.6 194.7)">2</text>
</g>
<g font-size="3.2" fill="#f00">
<text x="167.4" y="58.7" transform="rotate(-90 167.4 58.7)">6</text>
<text x="174.4" y="58.7" transform="rotate(-90 174.4 58.7)">4</text>
<text x="178" y="58.7" transform="rotate(-90 178 58.7)">3</text>
<text x="169.2" y="60.2" transform="rotate(-90 169.2 60.2)">DVDD</text>
<text x="176.2" y="60.2" transform="rotate(-90 176.2 60.2)">PVDD</text>
<text x="179.7" y="60.2" transform="rotate(-90 179.7 60.2)">PVDD</text>
<text x="137.4" y="89.4" transform="rotate(-90 137.4 89.4)">GVDD</text>
<text x="140.9" y="89.4" transform="rotate(-90 140.9 89.4)">AVDD</text>
<text x="148" y="89.4" transform="rotate(-90 148 89.4)">PVDD</text>
<text x="151.5" y="89.4" transform="rotate(-90 151.5 89.4)">PVDD</text>
<text x="135.6" y="90.8" transform="rotate(-90 135.6 90.8)">18</text>
<text x="139.2" y="90.8" transform="rotate(-90 139.2 90.8)">19</text>
<text x="146.2" y="90.8" transform="rotate(-90 146.2 90.8)">21</text>
<text x="149.8" y="90.8" transform="rotate(-90 149.8 90.8)">22</text>
<text x="112.9" y="180.3">2</text>
<text x="114.4" y="182">VDD</text>
</g>
<g font-size="3.2" fill="#840000">
<text x="60.9" y="231.8">3</text>
<text x="63.7" y="239.9">2</text>
<text x="60.9" y="249.4">1</text>
</g>
<g font-size="2.5" fill="#00f">
<text x="405.9" y="83.6" transform="rotate(-90 405.9 83.6)">PSRAM</text>
<text x="352.2" y="115.4" transform="rotate(-90 352.2 115.4)">JTAG</text>
<text x="355.8" y="119.9" transform="rotate(-90 355.8 119.9)">BOOT_M</text>
<text x="391.1" y="119.9" transform="rotate(-90 391.1 119.9)">FLASH_V</text>
<text x="90.1" y="237.1">VDD</text>
<text x="104.2" y="237.1">SCK</text>
<text x="79.6" y="244.1">LR</text>
<text x="104.2" y="244.1">WS</text>
<text x="104.2" y="251.2">SD</text>
<text x="90.1" y="254.7">GND</text>
</g>
</svg>
